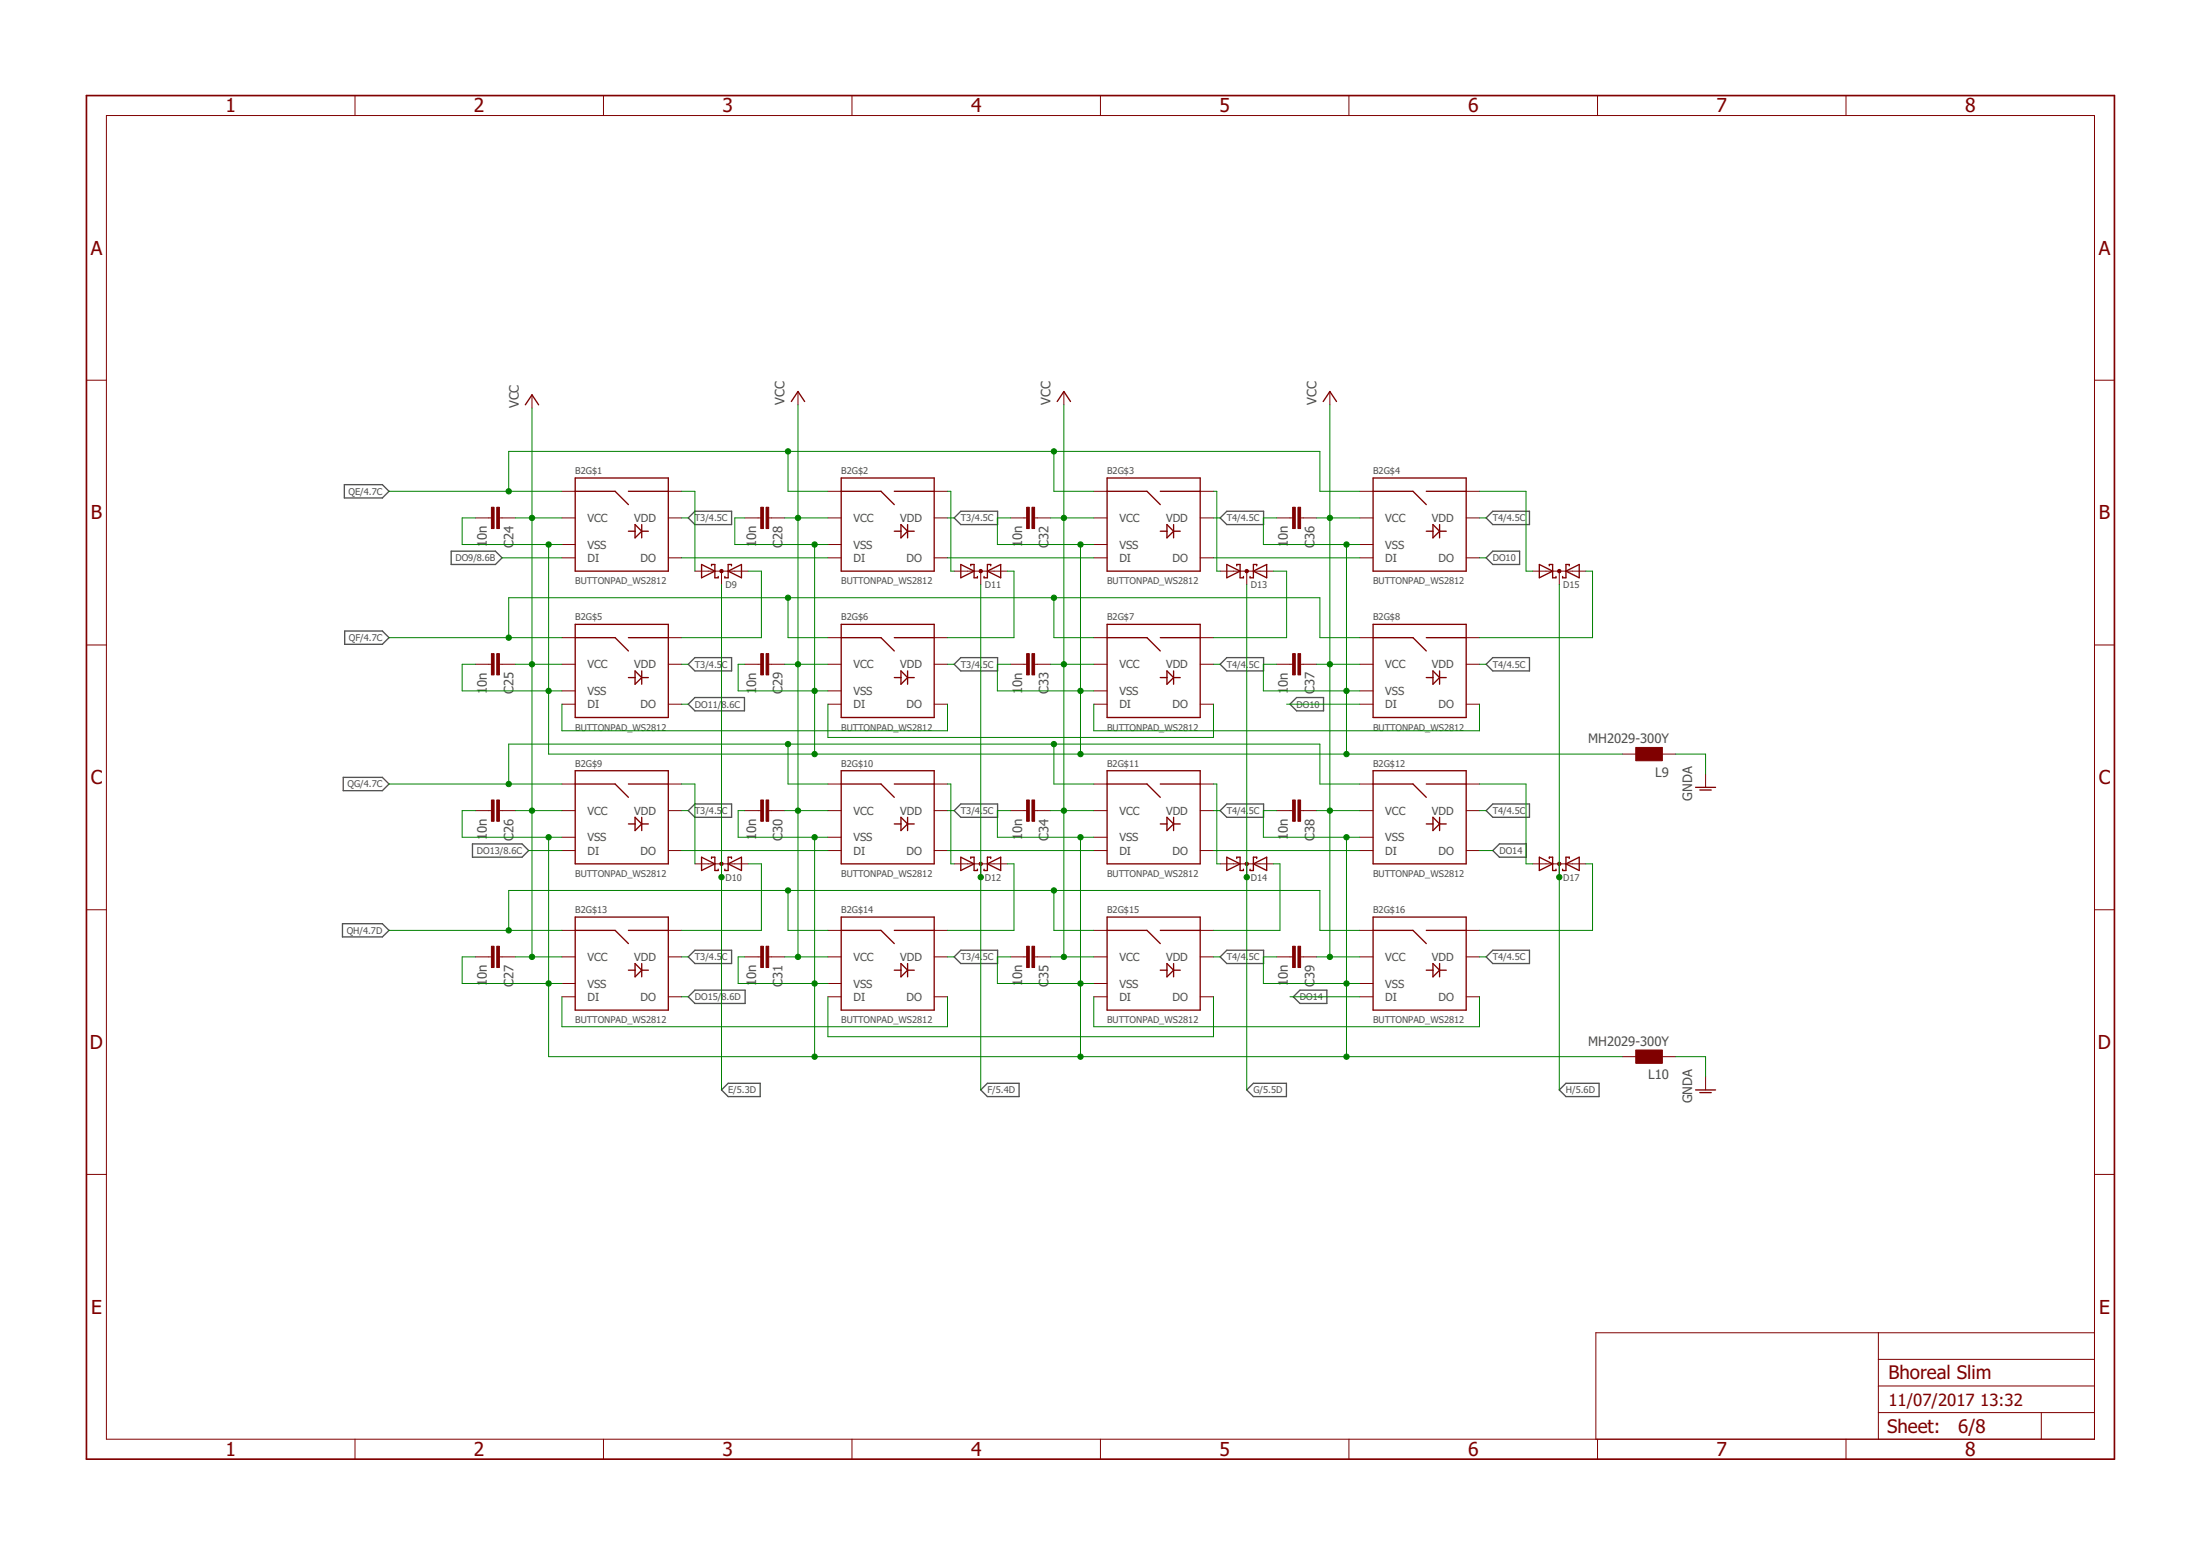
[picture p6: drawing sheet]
<svg xmlns="http://www.w3.org/2000/svg" width="420mm" height="297mm" viewBox="0 0 420 297" stroke-linecap="round" stroke-linejoin="round" font-family="sans-serif">
<g fill="none" stroke="#505050" stroke-width=".25">
<path d="M65.8 92.5h7.2l1.3 1.3-1.3 1.3h-7.2zM132.7 97.6h7v2.5h-7l-1.3-1.2zM183.5 97.6h7v2.5h-7l-1.3-1.2zM233 98.9l1.3-1.3h7v2.5h-7zM285.1 97.6h7v2.5h-7l-1.3-1.2zM86.2 105.2h8.4l1.3 1.3-1.3 1.3h-8.4zM283.8 106.5l1.3-1.3h5.1v2.6h-5.1zM65.8 120.5h7.2l1.3 1.2-1.3 1.3h-7.2zM132.7 125.5h7v2.6h-7l-1.3-1.3zM132.7 133.2h9.5v2.5h-9.5l-1.3-1.3zM183.5 125.5h7v2.6h-7l-1.3-1.3zM233 126.8l1.3-1.3h7v2.6h-7z"/>
<path d="M246.4 134.4l1.2-1.2h5.2v2.5h-5.2zM283.8 126.8l1.3-1.3h7v2.6h-7zM65.6 148.4h7.4l1.3 1.3-1.3 1.2h-7.4zM132.7 153.5h7v2.5h-7l-1.3-1.3zM183.5 153.5h7v2.5h-7l-1.3-1.3zM233 154.7l1.3-1.2h7v2.5h-7zM283.8 154.7l1.3-1.2h7v2.5h-7zM65.4 176.3h7.6l1.3 1.3-1.3 1.3h-7.6zM90.2 161.1h9.5l1.3 1.3-1.3 1.2h-9.5zM285.1 162.4l1.3-1.3h5.1v2.5h-5.1zM132.7 181.4h7v2.5h-7l-1.3-1.2zM132.7 189h9.6v2.6h-9.6l-1.3-1.3z"/>
<path d="M183.5 181.4h7v2.5h-7l-1.3-1.2zM233 182.7l1.3-1.3h7v2.5h-7zM247 190.3l1.3-1.3h5.1v2.6h-5.1zM283.8 182.7l1.3-1.3h7v2.5h-7zM137.8 208.1l1.3-1.3h6.1v2.5h-6.1zM188.6 206.8h6v2.5h-6l-1.3-1.2zM239.4 206.8h6.3v2.5h-6.3l-1.3-1.2zM299.1 206.8h6.3v2.5h-6.3l-1.3-1.2z"/>
</g>
<g fill="none" stroke="#800000" stroke-width=".25">
<path d="M100.3 77.3l1.3-1.9 1.3 1.9M151.1 76.6l1.3-1.9 1.3 1.9M201.9 76.6l1.3-1.9 1.2 1.9M252.7 76.6l1.3-1.9 1.2 1.9M109.9 91.2h17.7v17.8h-17.7zM109.9 93.8h7.6l2.5 2.5M120 93.8h7.6M160.7 91.2h17.7v17.8h-17.7zM160.7 93.8h7.6l2.5 2.5M170.8 93.8h7.6M211.4 91.2h17.8v17.8h-17.8zM211.4 93.8h7.7l2.5 2.5"/>
<path d="M221.6 93.8h7.6M262.2 91.2h17.8v17.8h-17.8zM262.2 93.8h7.7l2.5 2.5M272.4 93.8h7.6M109.9 119.2h17.7v17.8h-17.7zM120 101.4h1.3M121.3 100.1l1.3 1.3-1.3 1.3zM122.6 100.1v2.6M122.6 101.4h1.2M134 107.8l2.5 1.2-2.5 1.3zM135.9 108v-.2h.6v2.5h.7v-.3M139.1 109l2.5-1.2v2.5z"/>
<path d="M139.7 108v-.2h-.6v2.5h-.7v-.3M160.7 119.2h17.7v17.8h-17.7zM170.8 101.4h1.3M172.1 100.1l1.2 1.3-1.2 1.3zM173.3 101.4h1.3M173.3 100.1v2.6M183.5 107.8l2.5 1.2-2.5 1.3zM185.4 108v-.2h.6v2.5h.7v-.3M188.6 109l2.5-1.2v2.5zM189.2 108v-.2h-.6v2.5h-.7v-.3M211.4 119.2h17.8v17.8h-17.8zM221.6 101.4h1.3"/>
<path d="M222.9 100.1l1.2 1.3-1.2 1.3zM224.1 101.4h1.3M224.1 100.1v2.6M234.3 107.8l2.5 1.2-2.5 1.3zM236.2 108v-.2h.6v2.5h.7v-.3M239.4 109l2.5-1.2v2.5zM240 108v-.2h-.6v2.5h-.7v-.3M262.2 119.2h17.8v17.8h-17.8zM272.4 101.4h1.3M273.7 100.1l1.2 1.3-1.2 1.3zM274.9 101.4h1.3M274.9 100.1v2.6"/>
<path d="M294 107.8l2.5 1.2-2.5 1.3zM295.9 108v-.2h.6v2.5h.7v-.3M299.1 109l2.5-1.2v2.5zM299.7 108v-.2h-.6v2.5h-.7v-.3M109.9 121.7h7.6l2.5 2.6M120 121.7h7.6M120 129.3h1.3M121.3 128.1l1.3 1.2-1.3 1.3zM122.6 128.1v2.5M122.6 129.3h1.2M160.7 121.7h7.6l2.5 2.6M170.8 121.7h7.6"/>
<path d="M170.8 129.3h1.3M172.1 128.1l1.2 1.2-1.2 1.3zM173.3 128.1v2.5M173.3 129.3h1.3M211.4 121.7h7.7l2.5 2.6M221.6 121.7h7.6M221.6 129.3h1.3M222.9 128.1l1.2 1.2-1.2 1.3zM224.1 128.1v2.5M224.1 129.3h1.3M262.2 121.7h7.7l2.5 2.6M272.4 121.7h7.6"/>
<path d="M272.4 129.3h1.3M273.7 128.1l1.2 1.2-1.2 1.3zM274.9 128.1v2.5M274.9 129.3h1.3M109.9 147.1h17.7v17.8h-17.7zM109.9 149.7h7.6l2.5 2.5M120 149.7h7.6M120 157.3h1.3M121.3 156l1.3 1.3-1.3 1.3zM122.6 156v2.6M122.6 157.3h1.2M160.7 147.1h17.7v17.8h-17.7z"/>
<path d="M160.7 149.7h7.6l2.5 2.5M170.8 149.7h7.6M170.8 157.3h1.3M172.1 156l1.2 1.3-1.2 1.3zM173.3 156v2.6M173.3 157.3h1.3M211.4 147.1h17.8v17.8h-17.8zM211.4 149.7h7.7l2.5 2.5M221.6 149.7h7.6M221.6 157.3h1.3M222.9 156l1.2 1.3-1.2 1.3zM224.1 156v2.6"/>
<path d="M224.1 157.3h1.3M262.2 147.1h17.8v17.8h-17.8zM262.2 149.7h7.7l2.5 2.5M272.4 149.7h7.6M272.4 157.3h1.3M273.7 156l1.2 1.3-1.2 1.3zM274.9 156v2.6M274.9 157.3h1.3M323.8 150.3h3.8M324.6 150.8h2.2M109.9 175.1h17.7v17.7h-17.7zM109.9 177.6h7.6l2.5 2.5"/>
<path d="M120 177.6h7.6M134 163.6l2.5 1.3-2.5 1.3zM135.9 163.9v-.3h.6v2.6h.7v-.3M139.1 164.9l2.5-1.3v2.6zM139.7 163.9v-.3h-.6v2.6h-.7v-.3M160.7 175.1h17.7v17.7h-17.7zM160.7 177.6h7.6l2.5 2.5M170.8 177.6h7.6M183.5 163.6l2.5 1.3-2.5 1.3zM185.4 163.9v-.3h.6v2.6h.7v-.3M188.6 164.9l2.5-1.3v2.6zM189.2 163.9v-.3h-.6v2.6h-.7v-.3"/>
<path d="M211.4 175.1h17.8v17.7h-17.8zM211.4 177.6h7.7l2.5 2.5M221.6 177.6h7.6M234.3 163.6l2.5 1.3-2.5 1.3zM236.2 163.9v-.3h.6v2.6h.7v-.3M239.4 164.9l2.5-1.3v2.6zM240 163.9v-.3h-.6v2.6h-.7v-.3M262.2 175.1h17.8v17.7h-17.8zM262.2 177.6h7.7l2.5 2.5M272.4 177.6h7.6M294 163.6l2.5 1.3-2.5 1.3zM295.9 163.9v-.3h.6v2.6h.7v-.3"/>
<path d="M299.1 164.9l2.5-1.3v2.6zM299.7 163.9v-.3h-.6v2.6h-.7v-.3M120 185.2h1.3M121.3 183.9l1.3 1.3-1.3 1.3zM122.6 183.9v2.6M122.6 185.2h1.2M170.8 185.2h1.3M172.1 183.9l1.2 1.3-1.2 1.3zM173.3 183.9v2.6M173.3 185.2h1.3M221.6 185.2h1.3M222.9 183.9l1.2 1.3-1.2 1.3z"/>
<path d="M224.1 183.9v2.6M224.1 185.2h1.3M272.4 185.2h1.3M273.7 183.9l1.2 1.3-1.2 1.3zM274.9 183.9v2.6M274.9 185.2h1.3M323.8 208.1h3.8M324.6 208.6h2.2"/>
</g>
<g fill="none" stroke="#800000" stroke-width=".19">
<path d="M67.8 18.2v3.9M115.3 18.2v3.9M162.7 18.2v3.9M210.2 18.2v3.9M257.6 18.2v3.9M305.1 18.2v3.9M352.6 18.2v3.9M20.3 22.1h379.7v252.6h-379.7zM16.5 72.6h3.8M101.6 75.4v2.5M152.4 74.7v2.6M203.2 74.7v2.6"/>
<path d="M254 74.7v2.6M400 72.6h3.8M90.8 98.9h3.1M95.4 98.9h3M107.3 98.9h2.6M107.3 93.8h2.6M127.6 98.9h2.6M127.6 93.8h2.6M142.2 98.9h3.1M146.8 98.9h3.1M158.1 98.9h2.6M158.1 93.8h2.6"/>
<path d="M178.4 98.9h2.6M178.4 93.8h2.6M193 98.9h3.1M197.6 98.9h3M208.9 98.9h2.5M208.9 93.8h2.5M229.2 98.9h2.6M229.2 93.8h2.6M243.8 98.9h3.1M248.4 98.9h3M259.7 98.9h2.5M259.7 93.8h2.5"/>
<path d="M280 98.9h2.6M280 93.8h2.6M107.3 103.9h2.6M107.3 106.5h2.6M127.6 106.5h2.6M132.7 109h10.2M137.8 109v2.6M158.1 103.9h2.6M158.1 106.5h2.6M178.4 106.5h2.6M182.2 109h10.2M187.3 109v2.6"/>
<path d="M208.9 103.9h2.5M208.9 106.5h2.5M229.2 106.5h2.6M233 109h10.2M238.1 109v2.6M259.7 103.9h2.5M259.7 106.5h2.5M280 106.5h2.6M292.7 109h10.2M297.8 109v2.6M16.5 123.1h3.8M90.8 126.8h3.1"/>
<path d="M95.4 126.8h3M107.3 126.8h2.6M107.3 131.9h2.6M107.3 121.7h2.6M107.3 134.4h2.6M127.6 126.8h2.6M127.6 121.7h2.6M127.6 134.4h2.6M142.2 126.8h3.1M146.8 126.8h3.1M158.1 126.8h2.6M158.1 131.9h2.6"/>
<path d="M158.1 121.7h2.6M158.1 134.4h2.6M178.4 126.8h2.6M178.4 121.7h2.6M178.4 134.4h2.6M193 126.8h3.1M197.6 126.8h3M208.9 126.8h2.5M208.9 131.9h2.5M208.9 121.7h2.5M208.9 134.4h2.5M229.2 126.8h2.6"/>
<path d="M229.2 121.7h2.6M229.2 134.4h2.6M243.8 126.8h3.1M248.4 126.8h3M259.7 126.8h2.5M259.7 131.9h2.5M259.7 121.7h2.5M259.7 134.4h2.5M280 126.8h2.6M280 121.7h2.6M280 134.4h2.6M400 123.1h3.8"/>
<path d="M90.8 154.7h3.1M95.4 154.7h3M107.3 154.7h2.6M107.3 159.8h2.6M107.3 149.7h2.6M127.6 154.7h2.6M127.6 149.7h2.6M142.2 154.7h3.1M146.8 154.7h3.1M158.1 154.7h2.6M158.1 159.8h2.6M158.1 149.7h2.6"/>
<path d="M178.4 154.7h2.6M178.4 149.7h2.6M193 154.7h3.1M197.6 154.7h3M208.9 154.7h2.5M208.9 159.8h2.5M208.9 149.7h2.5M229.2 154.7h2.6M229.2 149.7h2.6M243.8 154.7h3.1M248.4 154.7h3M259.7 154.7h2.5"/>
<path d="M259.7 159.8h2.5M259.7 149.7h2.5M280 154.7h2.6M280 149.7h2.6M309.9 144h2.5M317.5 144h2.5M325.7 147.8v2.5M16.5 173.7h3.8M107.3 162.4h2.6M107.3 177.6h2.6M127.6 162.4h2.6M127.6 177.6h2.6"/>
<path d="M132.7 164.9h10.2M137.8 164.9v2.5M158.1 162.4h2.6M158.1 177.6h2.6M178.4 162.4h2.6M178.4 177.6h2.6M182.2 164.9h10.2M187.3 164.9v2.5M208.9 162.4h2.5M208.9 177.6h2.5M229.2 162.4h2.6M229.2 177.6h2.6"/>
<path d="M233 164.9h10.2M238.1 164.9v2.5M259.7 162.4h2.5M259.7 177.6h2.5M280 162.4h2.6M280 177.6h2.6M292.7 164.9h10.2M297.8 164.9v2.5M400 173.7h3.8M90.8 182.7h3.1M95.4 182.7h3M107.3 182.7h2.6"/>
<path d="M107.3 187.7h2.6M107.3 190.3h2.6M127.6 182.7h2.6M127.6 190.3h2.6M142.2 182.7h3.1M146.8 182.7h3.1M158.1 182.7h2.6M158.1 187.7h2.6M158.1 190.3h2.6M178.4 182.7h2.6M178.4 190.3h2.6M193 182.7h3.1"/>
<path d="M197.6 182.7h3M208.9 182.7h2.5M208.9 187.7h2.5M208.9 190.3h2.5M229.2 182.7h2.6M229.2 190.3h2.6M243.8 182.7h3.1M248.4 182.7h3M259.7 182.7h2.5M259.7 187.7h2.5M259.7 190.3h2.5M280 182.7h2.6"/>
<path d="M280 190.3h2.6M309.9 201.7h2.5M317.5 201.7h2.5M325.7 205.5v2.6M16.5 224.2h3.8M400 224.2h3.8M358.7 254.4v20.3M358.7 259.5h41.3M400 254.4h-95.2v20.3M67.8 274.7v3.9M115.3 274.7v3.9M162.7 274.7v3.9"/>
<path d="M210.2 274.7v3.9M257.6 274.7v3.9M305.1 274.7v3.9M352.6 274.7v3.9M358.7 269.7h41.3M358.7 264.6h41.3M389.8 269.7v5"/>
</g>
<g fill="#800000" stroke="#800000" stroke-width=".19">
<path d="M93.9 96.8h.5v4.1h-.5z"/>
<path d="M94.9 96.8h.5v4.1h-.5z"/>
<path d="M93.9 124.8h.5v4h-.5z"/>
<path d="M94.9 124.8h.5v4h-.5z"/>
<path d="M93.9 152.7h.5v4.1h-.5z"/>
<path d="M94.9 152.7h.5v4.1h-.5z"/>
<path d="M93.9 180.6h.5v4.1h-.5z"/>
<path d="M94.9 180.6h.5v4.1h-.5z"/>
<path d="M145.3 96.8h.5v4.1h-.5z"/>
<path d="M146.3 96.8h.5v4.1h-.5z"/>
<path d="M145.3 124.8h.5v4h-.5z"/>
<path d="M146.3 124.8h.5v4h-.5z"/>
<path d="M145.3 152.7h.5v4.1h-.5z"/>
<path d="M146.3 152.7h.5v4.1h-.5z"/>
<path d="M145.3 180.6h.5v4.1h-.5z"/>
<path d="M146.3 180.6h.5v4.1h-.5z"/>
<path d="M196.1 96.8h.5v4.1h-.5z"/>
<path d="M197.1 96.8h.5v4.1h-.5z"/>
<path d="M196.1 124.8h.5v4h-.5z"/>
<path d="M197.1 124.8h.5v4h-.5z"/>
<path d="M196.1 152.7h.5v4.1h-.5z"/>
<path d="M197.1 152.7h.5v4.1h-.5z"/>
<path d="M196.1 180.6h.5v4.1h-.5z"/>
<path d="M197.1 180.6h.5v4.1h-.5z"/>
<path d="M246.9 96.8h.5v4.1h-.5z"/>
<path d="M247.9 96.8h.5v4.1h-.5z"/>
<path d="M246.9 124.8h.5v4h-.5z"/>
<path d="M247.9 124.8h.5v4h-.5z"/>
<path d="M246.9 152.7h.5v4.1h-.5z"/>
<path d="M247.9 152.7h.5v4.1h-.5z"/>
<path d="M246.9 180.6h.5v4.1h-.5z"/>
<path d="M247.9 180.6h.5v4.1h-.5z"/>
<path d="M312.4 142.7h5.1v2.5h-5.1z"/>
<path d="M312.4 200.4h5.1v2.6h-5.1z"/>
</g>
<g fill="#800000" stroke="#800000" stroke-width=".19">
<circle cx="137.8" cy="109" r=".33"/>
<circle cx="137.8" cy="164.9" r=".33"/>
<circle cx="187.3" cy="109" r=".33"/>
<circle cx="187.3" cy="164.9" r=".33"/>
<circle cx="238.1" cy="109" r=".33"/>
<circle cx="238.1" cy="164.9" r=".33"/>
<circle cx="297.8" cy="109" r=".33"/>
<circle cx="297.8" cy="164.9" r=".33"/>
</g>
<path d="M16.5 18.2h387.3v260.4h-387.3z" fill="none" stroke="#800000" stroke-width=".32"/>
<g fill="none" stroke="#008000" stroke-width=".19">
<path d="M101.6 77.9v104.8M152.4 77.3v105.4M203.2 77.3v105.4M254 77.3v105.4M74.3 93.8h33M90.8 98.9h-2.5v5h19M97.2 93.8v-7.6h154.9v7.6h7.6M98.4 98.9h8.9M130.2 98.9h1.2M130.2 93.8h2.5v15.2M142.2 98.9h-1.9v5h17.8M149.9 98.9h8.2"/>
<path d="M150.5 86.2v7.6h7.6M181 98.9h1.2M181 93.8h.6v15.2h.6M193 98.9h-2.5v5h18.4M200.6 98.9h8.3M201.3 86.2v7.6h7.6M231.8 98.9h1.2M231.8 93.8h.6v15.2h.6M243.8 98.9h-2.5v5h18.4M251.4 98.9h8.3M282.6 98.9h1.2M282.6 93.8h8.8v15.2h1.3"/>
<path d="M95.9 106.5h11.4M104.8 103.9v40.1h205.1M130.2 106.5h27.9M137.8 111.6v96.5M142.9 109h2.5v12.7h-15.2M150.5 114.1v7.6h7.6M155.6 103.9v40.1M181 106.5h27.9M187.3 111.6v96.5M192.4 109h1.3v12.7h-12.7M201.3 114.1v7.6h7.6M206.4 103.9v40.1"/>
<path d="M231.8 106.5h27.9M238.1 111.6v96.5M243.2 109h2.5v12.7h-13.9M257.2 103.9v40.1M282.6 106.5h1.2M297.8 111.6v96.5M302.9 109h1.2v12.7h-21.5M74.3 121.7h33M90.8 126.8h-2.5v5.1h19M97.2 121.7v-7.6h154.9v7.6h7.6M98.4 126.8h8.9M107.3 134.4v5.1h73.7v-5.1"/>
<path d="M130.2 126.8h1.2M130.2 134.4h1.2M142.2 126.8h-1.2v5.1h17.1M149.9 126.8h8.2M158.1 134.4v6.4h73.7v-6.4M181 126.8h1.2M193 126.8h-2.5v5.1h18.4M200.6 126.8h8.3M208.9 134.4v5.1h73.7v-5.1M231.8 126.8h1.2M243.8 126.8h-2.5v5.1h18.4M245.7 134.4h14"/>
<path d="M251.4 126.8h8.3M282.6 126.8h1.2M74.3 149.7h33M90.8 154.7h-2.5v5.1h19M97.2 149.7v-7.7h154.9v7.7h7.6M98.4 154.7h8.9M104.8 159.8v41.9h205.1M130.2 154.7h1.2M130.2 149.7h2.5v15.2M142.2 154.7h-1.2v5.1h17.1M149.9 154.7h8.2M150.5 142v7.7h7.6"/>
<path d="M155.6 159.8v41.9M181 154.7h1.2M181 149.7h.6v15.2h.6M193 154.7h-2.5v5.1h18.4M200.6 154.7h8.3M201.3 142v7.7h7.6M206.4 159.8v41.9M231.8 154.7h1.2M231.8 149.7h.6v15.2h.6M243.8 154.7h-2.5v5.1h18.4M251.4 154.7h8.3M257.2 159.8v41.9"/>
<path d="M282.6 154.7h1.2M282.6 149.7h8.8v15.2h1.3M320 144h5.7v3.8M74.3 177.6h33M97.2 177.6v-7.6h154.9v7.6h7.6M101 162.4h6.3M130.2 162.4h27.9M142.9 164.9h2.5v12.7h-15.2M150.5 170v7.6h7.6M181 162.4h27.9M192.4 164.9h1.3v12.7h-12.7M201.3 170v7.6h7.6"/>
<path d="M231.8 162.4h27.9M243.2 164.9h1.3v12.7h-12.7M282.6 162.4h2.5M302.9 164.9h1.2v12.7h-21.5M90.8 182.7h-2.5v5h19M98.4 182.7h8.9M107.3 190.3v5.7h73.7v-5.7M130.2 182.7h1.2M130.2 190.3h1.2M142.2 182.7h-1.2v5h17.1M149.9 182.7h8.2M158.1 190.3v7.6h73.7v-7.6"/>
<path d="M181 182.7h1.2M193 182.7h-2.5v5h18.4M200.6 182.7h8.3M208.9 190.3v5.7h73.7v-5.7M231.8 182.7h1.2M243.8 182.7h-2.5v5h18.4M246.4 190.3h13.3M251.4 182.7h8.3M282.6 182.7h1.2M320 201.7h5.7v3.8"/>
</g>
<g fill="#008000" stroke="#008000" stroke-width=".19">
<circle cx="101.6" cy="98.9" r=".51"/>
<circle cx="101.6" cy="182.7" r=".51"/>
<circle cx="101.6" cy="126.8" r=".51"/>
<circle cx="101.6" cy="154.7" r=".51"/>
<circle cx="152.4" cy="182.7" r=".51"/>
<circle cx="152.4" cy="154.7" r=".51"/>
<circle cx="152.4" cy="126.8" r=".51"/>
<circle cx="152.4" cy="98.9" r=".51"/>
<circle cx="203.2" cy="182.7" r=".51"/>
<circle cx="203.2" cy="98.9" r=".51"/>
<circle cx="203.2" cy="126.8" r=".51"/>
<circle cx="203.2" cy="154.7" r=".51"/>
<circle cx="254" cy="182.7" r=".51"/>
<circle cx="254" cy="98.9" r=".51"/>
<circle cx="254" cy="126.8" r=".51"/>
<circle cx="254" cy="154.7" r=".51"/>
<circle cx="137.8" cy="167.4" r=".51"/>
<circle cx="187.3" cy="167.4" r=".51"/>
<circle cx="238.1" cy="167.4" r=".51"/>
<circle cx="297.8" cy="167.4" r=".51"/>
<circle cx="150.5" cy="86.2" r=".51"/>
<circle cx="201.3" cy="86.2" r=".51"/>
<circle cx="97.2" cy="93.8" r=".51"/>
<circle cx="97.2" cy="121.7" r=".51"/>
<circle cx="150.5" cy="114.1" r=".51"/>
<circle cx="201.3" cy="114.1" r=".51"/>
<circle cx="97.2" cy="149.7" r=".51"/>
<circle cx="150.5" cy="142" r=".51"/>
<circle cx="201.3" cy="142" r=".51"/>
<circle cx="97.2" cy="177.6" r=".51"/>
<circle cx="150.5" cy="170" r=".51"/>
<circle cx="201.3" cy="170" r=".51"/>
<circle cx="206.4" cy="187.7" r=".51"/>
<circle cx="155.6" cy="187.7" r=".51"/>
<circle cx="257.2" cy="187.7" r=".51"/>
<circle cx="104.8" cy="187.7" r=".51"/>
<circle cx="206.4" cy="201.7" r=".51"/>
<circle cx="155.6" cy="201.7" r=".51"/>
<circle cx="257.2" cy="201.7" r=".51"/>
<circle cx="104.8" cy="159.8" r=".51"/>
<circle cx="155.6" cy="159.8" r=".51"/>
<circle cx="206.4" cy="159.8" r=".51"/>
<circle cx="257.2" cy="159.8" r=".51"/>
<circle cx="257.2" cy="131.9" r=".51"/>
<circle cx="257.2" cy="144" r=".51"/>
<circle cx="206.4" cy="144" r=".51"/>
<circle cx="206.4" cy="131.9" r=".51"/>
<circle cx="155.6" cy="144" r=".51"/>
<circle cx="155.6" cy="131.9" r=".51"/>
<circle cx="104.8" cy="131.9" r=".51"/>
<circle cx="104.8" cy="103.9" r=".51"/>
<circle cx="155.6" cy="103.9" r=".51"/>
<circle cx="206.4" cy="103.9" r=".51"/>
<circle cx="257.2" cy="103.9" r=".51"/>
</g>
<g font-size="3.7" fill="#800000">
<text x="43.1" y="21.4">1</text>
<text x="90.5" y="21.4">2</text>
<text x="138" y="21.4">3</text>
<text x="185.4" y="21.4">4</text>
<text x="232.9" y="21.4">5</text>
<text x="280.4" y="21.4">6</text>
<text x="327.8" y="21.4">7</text>
<text x="375.3" y="21.4">8</text>
<text x="17.3" y="48.6">A</text>
<text x="400.8" y="48.6">A</text>
<text x="17.3" y="99.1">B</text>
<text x="400.8" y="99.1">B</text>
<text x="17.3" y="149.7">C</text>
<text x="400.8" y="149.7">C</text>
<text x="17.2" y="200.2">D</text>
<text x="400.7" y="200.2">D</text>
<text x="17.4" y="250.8">E</text>
<text x="400.9" y="250.8">E</text>
<text x="43.1" y="277.9">1</text>
<text x="90.5" y="277.9">2</text>
<text x="138" y="277.9">3</text>
<text x="185.4" y="277.9">4</text>
<text x="232.9" y="277.9">5</text>
<text x="280.4" y="277.9">6</text>
<text x="327.8" y="277.9">7</text>
<text x="375.3" y="277.9">8</text>
</g>
<g font-size="3.6" fill="#800000">
<text x="360.6" y="263.3">Bhoreal Slim</text>
<text x="360.4" y="273.6">Sheet:</text>
<text x="374" y="273.5">6/8</text>
</g>
<g font-size="3.2" fill="#800000">
<text x="360.6" y="268.4">11/07/2017</text>
<text x="378.2" y="268.4">13:32</text>
</g>
<g font-size="2.5" fill="#505050">
<text x="99.1" y="77.9" transform="rotate(-90 99.1 77.9)">VCC</text>
<text x="149.9" y="77.3" transform="rotate(-90 149.9 77.3)">VCC</text>
<text x="200.6" y="77.3" transform="rotate(-90 200.6 77.3)">VCC</text>
<text x="251.4" y="77.3" transform="rotate(-90 251.4 77.3)">VCC</text>
<text x="93" y="104.5" transform="rotate(-90 93 104.5)">10n</text>
<text x="98" y="104.6" transform="rotate(-90 98 104.6)">C24</text>
<text x="144.4" y="104.5" transform="rotate(-90 144.4 104.5)">10n</text>
<text x="149.5" y="104.6" transform="rotate(-90 149.5 104.6)">C28</text>
<text x="195.2" y="104.5" transform="rotate(-90 195.2 104.5)">10n</text>
<text x="200.3" y="104.6" transform="rotate(-90 200.3 104.6)">C32</text>
<text x="246" y="104.5" transform="rotate(-90 246 104.5)">10n</text>
<text x="251.1" y="104.6" transform="rotate(-90 251.1 104.6)">C36</text>
<text x="93" y="132.4" transform="rotate(-90 93 132.4)">10n</text>
<text x="98" y="132.5" transform="rotate(-90 98 132.5)">C25</text>
<text x="144.4" y="132.4" transform="rotate(-90 144.4 132.4)">10n</text>
<text x="149.5" y="132.5" transform="rotate(-90 149.5 132.5)">C29</text>
<text x="195.2" y="132.4" transform="rotate(-90 195.2 132.4)">10n</text>
<text x="200.3" y="132.5" transform="rotate(-90 200.3 132.5)">C33</text>
<text x="246" y="132.4" transform="rotate(-90 246 132.4)">10n</text>
<text x="251.1" y="132.5" transform="rotate(-90 251.1 132.5)">C37</text>
<text x="303.3" y="141.9">MH2029-300Y</text>
<text x="316.1" y="148.3">L9</text>
<text x="323.2" y="152.8" transform="rotate(-90 323.2 152.8)">GNDA</text>
<text x="93" y="160.4" transform="rotate(-90 93 160.4)">10n</text>
<text x="98" y="160.5" transform="rotate(-90 98 160.5)">C26</text>
<text x="144.4" y="160.4" transform="rotate(-90 144.4 160.4)">10n</text>
<text x="149.5" y="160.5" transform="rotate(-90 149.5 160.5)">C30</text>
<text x="195.2" y="160.4" transform="rotate(-90 195.2 160.4)">10n</text>
<text x="200.3" y="160.5" transform="rotate(-90 200.3 160.5)">C34</text>
<text x="246" y="160.4" transform="rotate(-90 246 160.4)">10n</text>
<text x="251.1" y="160.5" transform="rotate(-90 251.1 160.5)">C38</text>
<text x="93" y="188.3" transform="rotate(-90 93 188.3)">10n</text>
<text x="98" y="188.4" transform="rotate(-90 98 188.4)">C27</text>
<text x="144.4" y="188.3" transform="rotate(-90 144.4 188.3)">10n</text>
<text x="149.5" y="188.4" transform="rotate(-90 149.5 188.4)">C31</text>
<text x="195.2" y="188.3" transform="rotate(-90 195.2 188.3)">10n</text>
<text x="200.3" y="188.4" transform="rotate(-90 200.3 188.4)">C35</text>
<text x="246" y="188.3" transform="rotate(-90 246 188.3)">10n</text>
<text x="251.1" y="188.4" transform="rotate(-90 251.1 188.4)">C39</text>
<text x="303.3" y="199.7">MH2029-300Y</text>
<text x="314.8" y="206">L10</text>
<text x="323.2" y="210.6" transform="rotate(-90 323.2 210.6)">GNDA</text>
</g>
<g font-size="2.1" fill="#505050">
<text x="112.2" y="99.6">VCC</text>
<text x="121.1" y="99.6">VDD</text>
<text x="163" y="99.6">VCC</text>
<text x="171.9" y="99.6">VDD</text>
<text x="213.8" y="99.6">VCC</text>
<text x="222.7" y="99.6">VDD</text>
<text x="264.6" y="99.6">VCC</text>
<text x="273.5" y="99.6">VDD</text>
<text x="112.2" y="104.7">VSS</text>
<text x="112.2" y="107.3">DI</text>
<text x="122.3" y="107.3">DO</text>
<text x="163" y="104.7">VSS</text>
<text x="163" y="107.3">DI</text>
<text x="173.1" y="107.3">DO</text>
<text x="213.8" y="104.7">VSS</text>
<text x="213.8" y="107.3">DI</text>
<text x="223.9" y="107.3">DO</text>
<text x="264.6" y="104.7">VSS</text>
<text x="264.6" y="107.3">DI</text>
<text x="274.7" y="107.3">DO</text>
<text x="112.2" y="127.6">VCC</text>
<text x="121.1" y="127.6">VDD</text>
<text x="163" y="127.6">VCC</text>
<text x="171.9" y="127.6">VDD</text>
<text x="213.8" y="127.6">VCC</text>
<text x="222.7" y="127.6">VDD</text>
<text x="264.6" y="127.6">VCC</text>
<text x="273.5" y="127.6">VDD</text>
<text x="112.2" y="132.6">VSS</text>
<text x="112.2" y="135.2">DI</text>
<text x="122.3" y="135.2">DO</text>
<text x="163" y="132.6">VSS</text>
<text x="163" y="135.2">DI</text>
<text x="173.1" y="135.2">DO</text>
<text x="213.8" y="132.6">VSS</text>
<text x="213.8" y="135.2">DI</text>
<text x="223.9" y="135.2">DO</text>
<text x="264.6" y="132.6">VSS</text>
<text x="264.6" y="135.2">DI</text>
<text x="274.7" y="135.2">DO</text>
<text x="112.2" y="155.5">VCC</text>
<text x="121.1" y="155.5">VDD</text>
<text x="163" y="155.5">VCC</text>
<text x="171.9" y="155.5">VDD</text>
<text x="213.8" y="155.5">VCC</text>
<text x="222.7" y="155.5">VDD</text>
<text x="264.6" y="155.5">VCC</text>
<text x="273.5" y="155.5">VDD</text>
<text x="112.2" y="160.6">VSS</text>
<text x="163" y="160.6">VSS</text>
<text x="213.8" y="160.6">VSS</text>
<text x="264.6" y="160.6">VSS</text>
<text x="112.2" y="163.1">DI</text>
<text x="122.3" y="163.1">DO</text>
<text x="163" y="163.1">DI</text>
<text x="173.1" y="163.1">DO</text>
<text x="213.8" y="163.1">DI</text>
<text x="223.9" y="163.1">DO</text>
<text x="264.6" y="163.1">DI</text>
<text x="274.7" y="163.1">DO</text>
<text x="112.2" y="183.4">VCC</text>
<text x="121.1" y="183.4">VDD</text>
<text x="163" y="183.4">VCC</text>
<text x="171.9" y="183.4">VDD</text>
<text x="213.8" y="183.4">VCC</text>
<text x="222.7" y="183.4">VDD</text>
<text x="264.6" y="183.4">VCC</text>
<text x="273.5" y="183.4">VDD</text>
<text x="112.2" y="188.5">VSS</text>
<text x="112.2" y="191.1">DI</text>
<text x="122.3" y="191.1">DO</text>
<text x="163" y="188.5">VSS</text>
<text x="163" y="191.1">DI</text>
<text x="173.1" y="191.1">DO</text>
<text x="213.8" y="188.5">VSS</text>
<text x="213.8" y="191.1">DI</text>
<text x="223.9" y="191.1">DO</text>
<text x="264.6" y="188.5">VSS</text>
<text x="264.6" y="191.1">DI</text>
<text x="274.7" y="191.1">DO</text>
</g>
<g font-size="1.8" fill="#505050">
<text x="66.6" y="94.4">QE/4.7C</text>
<text x="109.9" y="90.5">B2G$1</text>
<text x="160.6" y="90.5">B2G$2</text>
<text x="211.4" y="90.5">B2G$3</text>
<text x="262.2" y="90.5">B2G$4</text>
<text x="132.7" y="99.5">T3/4.5C</text>
<text x="183.5" y="99.5">T3/4.5C</text>
<text x="234.3" y="99.5">T4/4.5C</text>
<text x="285.1" y="99.5">T4/4.5C</text>
<text x="87" y="107.1">DO9/8.6B</text>
<text x="285.1" y="107.1">DO10</text>
<text x="109.9" y="111.6">BUTTONPAD_WS2812</text>
<text x="138.5" y="112.3">D9</text>
<text x="160.6" y="111.6">BUTTONPAD_WS2812</text>
<text x="188.1" y="112.3">D11</text>
<text x="211.4" y="111.6">BUTTONPAD_WS2812</text>
<text x="238.9" y="112.3">D13</text>
<text x="262.2" y="111.6">BUTTONPAD_WS2812</text>
<text x="298.6" y="112.3">D15</text>
<text x="109.9" y="118.4">B2G$5</text>
<text x="160.6" y="118.4">B2G$6</text>
<text x="211.4" y="118.4">B2G$7</text>
<text x="262.2" y="118.4">B2G$8</text>
<text x="66.6" y="122.4">QF/4.7C</text>
<text x="132.7" y="127.4">T3/4.5</text>
<text x="137.9" y="127.4">C</text>
<text x="183.5" y="127.4">T3/4.</text>
<text x="187.7" y="127.4">5C</text>
<text x="234.3" y="127.4">T4/4.</text>
<text x="238.5" y="127.4">5C</text>
<text x="285.1" y="127.4">T4/4.5C</text>
<text x="132.7" y="135.1">DO11/8.6C</text>
<text x="247.6" y="135.1">DO10</text>
<text x="109.9" y="139.5">BUTTONPAD_WS2812</text>
<text x="160.6" y="139.5">BUTTONPAD_WS2812</text>
<text x="211.4" y="139.5">BUTTONPAD_WS2812</text>
<text x="262.2" y="139.5">BUTTONPAD_WS2812</text>
<text x="109.9" y="146.4">B2G$9</text>
<text x="160.6" y="146.4">B2G$10</text>
<text x="211.4" y="146.4">B2G$11</text>
<text x="262.2" y="146.4">B2G$12</text>
<text x="66.4" y="150.3">QG/4.7C</text>
<text x="132.7" y="155.4">T3/4.5</text>
<text x="137.9" y="155.4">C</text>
<text x="183.5" y="155.4">T3/4.</text>
<text x="187.7" y="155.4">5C</text>
<text x="234.3" y="155.4">T4/4.</text>
<text x="238.5" y="155.4">5C</text>
<text x="285.1" y="155.4">T4/4.5C</text>
<text x="91.1" y="163">DO13/8.6C</text>
<text x="109.9" y="167.4">BUTTONPAD_WS2812</text>
<text x="160.6" y="167.4">BUTTONPAD_WS2812</text>
<text x="211.4" y="167.4">BUTTONPAD_WS2812</text>
<text x="262.2" y="167.4">BUTTONPAD_WS2812</text>
<text x="286.4" y="163">DO14</text>
<text x="138.5" y="168.2">D10</text>
<text x="188.1" y="168.2">D12</text>
<text x="238.9" y="168.2">D14</text>
<text x="298.6" y="168.2">D17</text>
<text x="66.2" y="178.2">QH/4.7D</text>
<text x="109.9" y="174.3">B2G$13</text>
<text x="160.6" y="174.3">B2G$14</text>
<text x="211.4" y="174.3">B2G$15</text>
<text x="262.2" y="174.3">B2G$16</text>
<text x="132.7" y="183.3">T3/4.5</text>
<text x="137.9" y="183.3">C</text>
<text x="183.5" y="183.3">T3/4.</text>
<text x="187.7" y="183.3">5C</text>
<text x="234.3" y="183.3">T4/4.</text>
<text x="238.5" y="183.3">5C</text>
<text x="285.1" y="183.3">T4/4.5C</text>
<text x="132.7" y="190.9">DO15/8.6D</text>
<text x="248.3" y="190.9">DO14</text>
<text x="109.9" y="195.4">BUTTONPAD_WS2812</text>
<text x="160.6" y="195.4">BUTTONPAD_WS2812</text>
<text x="211.4" y="195.4">BUTTONPAD_WS2812</text>
<text x="262.2" y="195.4">BUTTONPAD_WS2812</text>
<text x="139.1" y="208.7">E/5.3D</text>
<text x="188.6" y="208.7">F/5.4D</text>
<text x="239.4" y="208.7">G/5.5D</text>
<text x="299.1" y="208.7">H/5.6D</text>
</g>
</svg>
